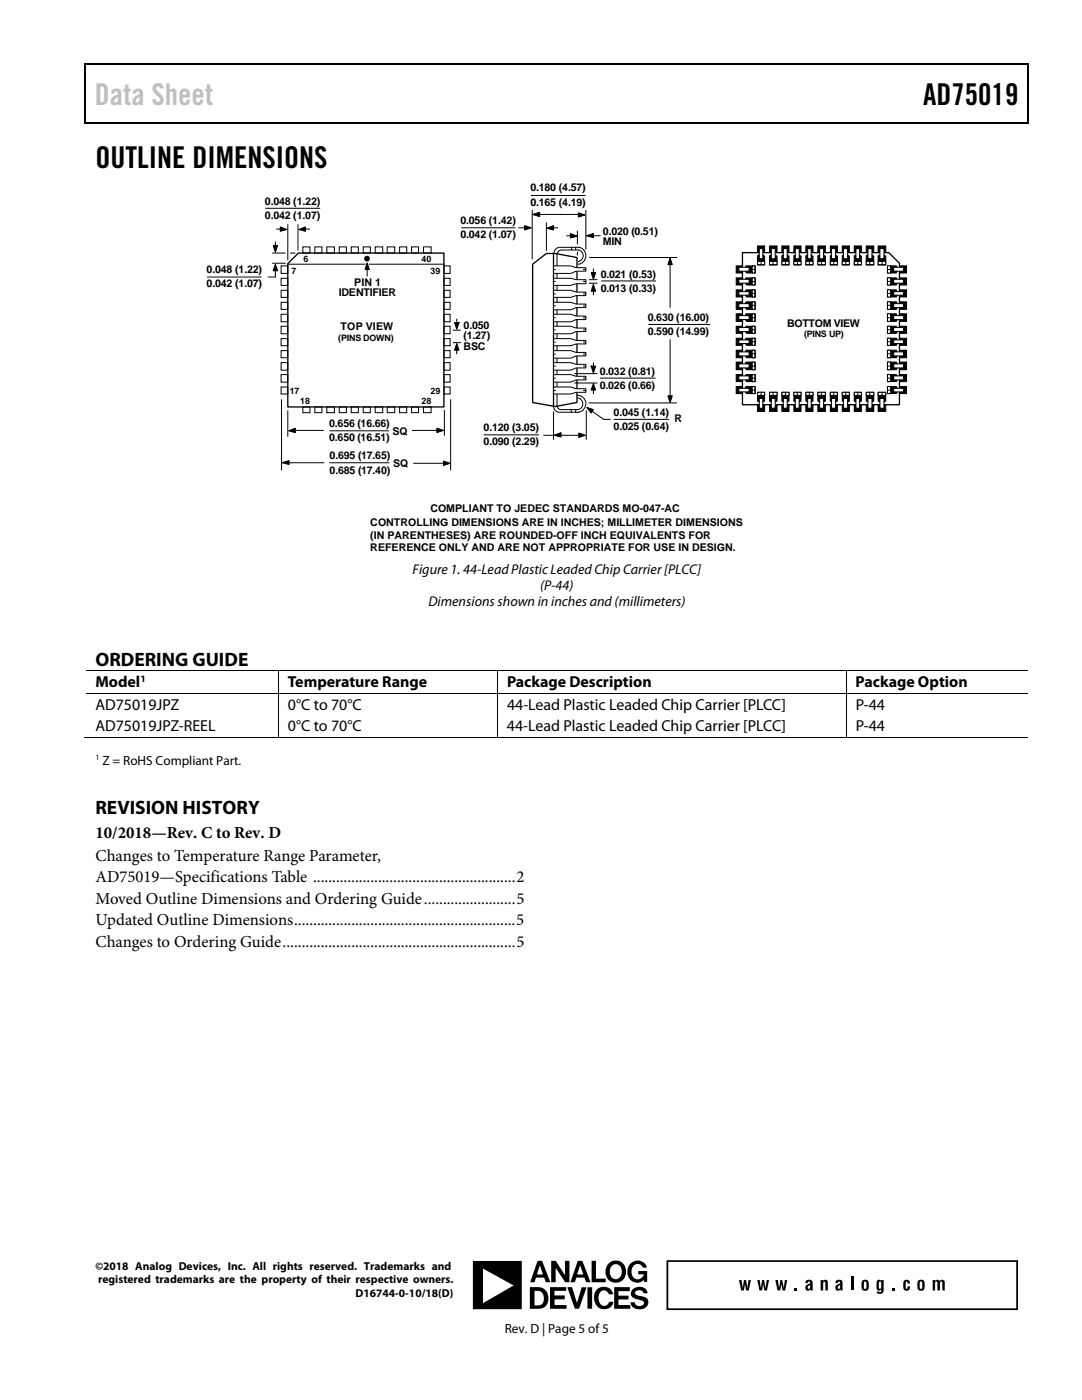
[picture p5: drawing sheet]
<svg xmlns="http://www.w3.org/2000/svg" width="216mm" height="279mm" viewBox="0 0 216 279" stroke-linecap="round" stroke-linejoin="round" font-family="sans-serif">
<path d="M16.9 12.7h.2v1h-.2zM205.1 12.7h.2v1h-.2zM205.1 12.7h.2v.3h-.2zM82.3 24.4h.2v.3h-.2zM205.1 24.4h.2v.3h-.2z" fill="#000"/>
<path d="M16.9 12.8h188.2M17 13.7v11M205.2 13.7v11M205.1 24.5h-188.2" fill="none" stroke="#000" stroke-width=".25"/>
<path d="M148.1 50.4h29.3l2.1 2.1v28.3h-31.4z" fill="none" stroke="#000" stroke-width=".27"/>
<path d="M151.2 78.3h1.4v1.8l-.7 .3-.7-.3zM151.2 80.8h1.4v1.3h-1.4z" fill="#000" stroke="#000" stroke-width=".2"/>
<path d="M151.2 78.3h1.4v.6h-1.4z" fill="#fff" stroke="#000" stroke-width=".2"/>
<path d="M151.9 78.4v.4" fill="none" stroke="#000" stroke-width=".2"/>
<path d="M151.5 79.5h.7v2h-.7z" fill="#fff" stroke="#000" stroke-width=".2"/>
<path d="M153.5 78.3h1.5v1.8l-.8 .3-.7-.3zM153.5 80.8h1.5v1.3h-1.5z" fill="#000" stroke="#000" stroke-width=".2"/>
<path d="M153.5 78.3h1.5v.6h-1.5z" fill="#fff" stroke="#000" stroke-width=".2"/>
<path d="M154.2 78.4v.4" fill="none" stroke="#000" stroke-width=".2"/>
<path d="M153.9 79.5h.8v2h-.8z" fill="#fff" stroke="#000" stroke-width=".2"/>
<path d="M156 78.3h1.4v1.8l-.7 .3-.7-.3zM156 80.8h1.4v1.3h-1.4z" fill="#000" stroke="#000" stroke-width=".2"/>
<path d="M156 78.3h1.4v.6h-1.4z" fill="#fff" stroke="#000" stroke-width=".2"/>
<path d="M156.7 78.4v.4" fill="none" stroke="#000" stroke-width=".2"/>
<path d="M156.3 79.5h.8v2h-.8z" fill="#fff" stroke="#000" stroke-width=".2"/>
<path d="M158.4 78.3h1.4v1.8l-.7 .3-.7-.3zM158.4 80.8h1.4v1.3h-1.4z" fill="#000" stroke="#000" stroke-width=".2"/>
<path d="M158.4 78.3h1.4v.6h-1.4z" fill="#fff" stroke="#000" stroke-width=".2"/>
<path d="M159.1 78.4v.4" fill="none" stroke="#000" stroke-width=".2"/>
<path d="M158.7 79.5h.8v2h-.8z" fill="#fff" stroke="#000" stroke-width=".2"/>
<path d="M160.8 78.3h1.4v1.8l-.7 .3-.7-.3zM160.8 80.8h1.4v1.3h-1.4z" fill="#000" stroke="#000" stroke-width=".2"/>
<path d="M160.8 78.3h1.4v.6h-1.4z" fill="#fff" stroke="#000" stroke-width=".2"/>
<path d="M161.5 78.4v.4" fill="none" stroke="#000" stroke-width=".2"/>
<path d="M161.2 79.5h.7v2h-.7z" fill="#fff" stroke="#000" stroke-width=".2"/>
<path d="M163.2 78.3h1.5v1.8l-.8 .3-.7-.3zM163.2 80.8h1.5v1.3h-1.5z" fill="#000" stroke="#000" stroke-width=".2"/>
<path d="M163.2 78.3h1.5v.6h-1.5z" fill="#fff" stroke="#000" stroke-width=".2"/>
<path d="M163.9 78.4v.4" fill="none" stroke="#000" stroke-width=".2"/>
<path d="M163.6 79.5h.7v2h-.7z" fill="#fff" stroke="#000" stroke-width=".2"/>
<path d="M165.7 78.3h1.4v1.8l-.7 .3-.7-.3zM165.7 80.8h1.4v1.3h-1.4z" fill="#000" stroke="#000" stroke-width=".2"/>
<path d="M165.7 78.3h1.4v.6h-1.4z" fill="#fff" stroke="#000" stroke-width=".2"/>
<path d="M166.4 78.4v.4" fill="none" stroke="#000" stroke-width=".2"/>
<path d="M165.9 79.5h.8v2h-.8z" fill="#fff" stroke="#000" stroke-width=".2"/>
<path d="M168.1 78.3h1.4v1.8l-.7 .3-.7-.3zM168.1 80.8h1.4v1.3h-1.4z" fill="#000" stroke="#000" stroke-width=".2"/>
<path d="M168.1 78.3h1.4v.6h-1.4z" fill="#fff" stroke="#000" stroke-width=".2"/>
<path d="M168.8 78.4v.4" fill="none" stroke="#000" stroke-width=".2"/>
<path d="M168.3 79.5h.8v2h-.8z" fill="#fff" stroke="#000" stroke-width=".2"/>
<path d="M170.5 78.3h1.4v1.8l-.7 .3-.7-.3zM170.5 80.8h1.4v1.3h-1.4z" fill="#000" stroke="#000" stroke-width=".2"/>
<path d="M170.5 78.3h1.4v.6h-1.4z" fill="#fff" stroke="#000" stroke-width=".2"/>
<path d="M171.2 78.4v.4" fill="none" stroke="#000" stroke-width=".2"/>
<path d="M170.8 79.5h.7v2h-.7z" fill="#fff" stroke="#000" stroke-width=".2"/>
<path d="M172.8 78.3h1.5v1.8l-.8 .3-.7-.3zM172.8 80.8h1.5v1.3h-1.5z" fill="#000" stroke="#000" stroke-width=".2"/>
<path d="M172.8 78.3h1.5v.6h-1.5z" fill="#fff" stroke="#000" stroke-width=".2"/>
<path d="M173.5 78.4v.4" fill="none" stroke="#000" stroke-width=".2"/>
<path d="M173.2 79.5h.8v2h-.8z" fill="#fff" stroke="#000" stroke-width=".2"/>
<path d="M175.2 78.3h1.5v1.8l-.7 .3-.8-.3zM175.2 80.8h1.5v1.3h-1.5z" fill="#000" stroke="#000" stroke-width=".2"/>
<path d="M175.2 78.3h1.5v.6h-1.5z" fill="#fff" stroke="#000" stroke-width=".2"/>
<path d="M176 78.4v.4" fill="none" stroke="#000" stroke-width=".2"/>
<path d="M175.6 79.5h.8v2h-.8z" fill="#fff" stroke="#000" stroke-width=".2"/>
<path d="M151.2 49.1h1.4v1.2h-1.4zM151.2 51l.7-.3 .7 .4v1.8h-1.4z" fill="#000" stroke="#000" stroke-width=".2"/>
<path d="M151.2 52.2h1.4v.6h-1.4z" fill="#fff" stroke="#000" stroke-width=".2"/>
<path d="M151.9 52.3v.4" fill="none" stroke="#000" stroke-width=".2"/>
<path d="M151.5 49.6h.7v2h-.7z" fill="#fff" stroke="#000" stroke-width=".2"/>
<path d="M153.5 49.1h1.5v1.2h-1.5zM153.5 51l.7-.3 .8 .4v1.8h-1.5z" fill="#000" stroke="#000" stroke-width=".2"/>
<path d="M153.5 52.2h1.5v.6h-1.5z" fill="#fff" stroke="#000" stroke-width=".2"/>
<path d="M154.2 52.3v.4" fill="none" stroke="#000" stroke-width=".2"/>
<path d="M153.9 49.6h.8v2h-.8z" fill="#fff" stroke="#000" stroke-width=".2"/>
<path d="M156 49.1h1.4v1.2h-1.4zM156 51l.7-.3 .7 .4v1.8h-1.4z" fill="#000" stroke="#000" stroke-width=".2"/>
<path d="M156 52.2h1.4v.6h-1.4z" fill="#fff" stroke="#000" stroke-width=".2"/>
<path d="M156.7 52.3v.4" fill="none" stroke="#000" stroke-width=".2"/>
<path d="M156.3 49.6h.8v2h-.8z" fill="#fff" stroke="#000" stroke-width=".2"/>
<path d="M158.4 49.1h1.4v1.2h-1.4zM158.4 51l.7-.3 .7 .4v1.8h-1.4z" fill="#000" stroke="#000" stroke-width=".2"/>
<path d="M158.4 52.2h1.4v.6h-1.4z" fill="#fff" stroke="#000" stroke-width=".2"/>
<path d="M159.1 52.3v.4" fill="none" stroke="#000" stroke-width=".2"/>
<path d="M158.7 49.6h.8v2h-.8z" fill="#fff" stroke="#000" stroke-width=".2"/>
<path d="M160.8 49.1h1.4v1.2h-1.4zM160.8 51l.7-.3 .7 .4v1.8h-1.4z" fill="#000" stroke="#000" stroke-width=".2"/>
<path d="M160.8 52.2h1.4v.6h-1.4z" fill="#fff" stroke="#000" stroke-width=".2"/>
<path d="M161.5 52.3v.4" fill="none" stroke="#000" stroke-width=".2"/>
<path d="M161.2 49.6h.7v2h-.7z" fill="#fff" stroke="#000" stroke-width=".2"/>
<path d="M163.2 49.1h1.5v1.2h-1.5zM163.2 51l.7-.3 .8 .4v1.8h-1.5z" fill="#000" stroke="#000" stroke-width=".2"/>
<path d="M163.2 52.2h1.5v.6h-1.5z" fill="#fff" stroke="#000" stroke-width=".2"/>
<path d="M163.9 52.3v.4" fill="none" stroke="#000" stroke-width=".2"/>
<path d="M163.6 49.6h.7v2h-.7z" fill="#fff" stroke="#000" stroke-width=".2"/>
<path d="M165.7 49.1h1.4v1.2h-1.4zM165.7 51l.7-.3 .7 .4v1.8h-1.4z" fill="#000" stroke="#000" stroke-width=".2"/>
<path d="M165.7 52.2h1.4v.6h-1.4z" fill="#fff" stroke="#000" stroke-width=".2"/>
<path d="M166.4 52.3v.4" fill="none" stroke="#000" stroke-width=".2"/>
<path d="M165.9 49.6h.8v2h-.8z" fill="#fff" stroke="#000" stroke-width=".2"/>
<path d="M168.1 49.1h1.4v1.2h-1.4zM168.1 51l.7-.3 .7 .4v1.8h-1.4z" fill="#000" stroke="#000" stroke-width=".2"/>
<path d="M168.1 52.2h1.4v.6h-1.4z" fill="#fff" stroke="#000" stroke-width=".2"/>
<path d="M168.8 52.3v.5" fill="none" stroke="#000" stroke-width=".2"/>
<path d="M168.3 49.6h.8v2h-.8z" fill="#fff" stroke="#000" stroke-width=".2"/>
<path d="M170.5 49.1h1.4v1.2h-1.4zM170.5 51l.7-.3 .7 .4v1.8h-1.4z" fill="#000" stroke="#000" stroke-width=".2"/>
<path d="M170.5 52.2h1.4v.6h-1.4z" fill="#fff" stroke="#000" stroke-width=".2"/>
<path d="M171.2 52.3v.4" fill="none" stroke="#000" stroke-width=".2"/>
<path d="M170.8 49.6h.7v2h-.7z" fill="#fff" stroke="#000" stroke-width=".2"/>
<path d="M172.8 49.1h1.5v1.2h-1.5zM172.8 51l.7-.3 .8 .4v1.8h-1.5z" fill="#000" stroke="#000" stroke-width=".2"/>
<path d="M172.8 52.2h1.5v.6h-1.5z" fill="#fff" stroke="#000" stroke-width=".2"/>
<path d="M173.5 52.3v.5" fill="none" stroke="#000" stroke-width=".2"/>
<path d="M173.2 49.6h.8v2h-.8z" fill="#fff" stroke="#000" stroke-width=".2"/>
<path d="M175.2 49.1h1.5v1.2h-1.5zM175.2 51l.8-.3 .7 .4v1.8h-1.5z" fill="#000" stroke="#000" stroke-width=".2"/>
<path d="M175.2 52.2h1.5v.6h-1.5z" fill="#fff" stroke="#000" stroke-width=".2"/>
<path d="M176 52.3v.4" fill="none" stroke="#000" stroke-width=".2"/>
<path d="M175.6 49.6h.8v2h-.8z" fill="#fff" stroke="#000" stroke-width=".2"/>
<path d="M146.9 53.1h1.2v1.4h-1.2zM148.8 53.1h1.9v1.4h-1.8l-.4-.7z" fill="#000" stroke="#000" stroke-width=".2"/>
<path d="M150.1 53.1h.5v1.4h-.5z" fill="#fff" stroke="#000" stroke-width=".2"/>
<path d="M150.1 53.8h.5" fill="none" stroke="#000" stroke-width=".2"/>
<path d="M147.4 53.3h2.1v.8h-2.1z" fill="#fff" stroke="#000" stroke-width=".2"/>
<path d="M146.9 55.5h1.2v1.4h-1.2zM148.8 55.5h1.9v1.4h-1.8l-.4-.7z" fill="#000" stroke="#000" stroke-width=".2"/>
<path d="M150.1 55.5h.5v1.4h-.5z" fill="#fff" stroke="#000" stroke-width=".2"/>
<path d="M150.1 56.2h.4" fill="none" stroke="#000" stroke-width=".2"/>
<path d="M147.4 55.7h2.1v.8h-2.1z" fill="#fff" stroke="#000" stroke-width=".2"/>
<path d="M146.9 57.8h1.2v1.5h-1.2zM148.8 57.8h1.9v1.5h-1.8l-.4-.8z" fill="#000" stroke="#000" stroke-width=".2"/>
<path d="M150.1 57.8h.5v1.5h-.5z" fill="#fff" stroke="#000" stroke-width=".2"/>
<path d="M150.1 58.5h.4" fill="none" stroke="#000" stroke-width=".2"/>
<path d="M147.4 58.2h2.1v.7h-2.1z" fill="#fff" stroke="#000" stroke-width=".2"/>
<path d="M146.9 60.2h1.2v1.5h-1.2zM148.8 60.2h1.9v1.5h-1.8l-.4-.8z" fill="#000" stroke="#000" stroke-width=".2"/>
<path d="M150.1 60.2h.5v1.5h-.5z" fill="#fff" stroke="#000" stroke-width=".2"/>
<path d="M150.1 60.9h.5" fill="none" stroke="#000" stroke-width=".2"/>
<path d="M147.4 60.6h2.1v.8h-2.1z" fill="#fff" stroke="#000" stroke-width=".2"/>
<path d="M146.9 62.6h1.2v1.5h-1.2zM148.8 62.6h1.9v1.5h-1.8l-.4-.7z" fill="#000" stroke="#000" stroke-width=".2"/>
<path d="M150.1 62.6h.5v1.5h-.5z" fill="#fff" stroke="#000" stroke-width=".2"/>
<path d="M150.1 63.4h.4" fill="none" stroke="#000" stroke-width=".2"/>
<path d="M147.4 63h2.1v.8h-2.1z" fill="#fff" stroke="#000" stroke-width=".2"/>
<path d="M146.9 65.1h1.2v1.4h-1.2zM148.8 65.1h1.9v1.4h-1.8l-.4-.7z" fill="#000" stroke="#000" stroke-width=".2"/>
<path d="M150.1 65.1h.5v1.4h-.5z" fill="#fff" stroke="#000" stroke-width=".2"/>
<path d="M150.1 65.8h.4" fill="none" stroke="#000" stroke-width=".2"/>
<path d="M147.4 65.4h2.1v.8h-2.1z" fill="#fff" stroke="#000" stroke-width=".2"/>
<path d="M146.9 67.5h1.2v1.4h-1.2zM148.8 67.5h1.9v1.4h-1.8l-.4-.7z" fill="#000" stroke="#000" stroke-width=".2"/>
<path d="M150.1 67.5h.5v1.4h-.5z" fill="#fff" stroke="#000" stroke-width=".2"/>
<path d="M150.1 68.2h.4" fill="none" stroke="#000" stroke-width=".2"/>
<path d="M147.4 67.8h2.1v.8h-2.1z" fill="#fff" stroke="#000" stroke-width=".2"/>
<path d="M146.9 69.9h1.2v1.5h-1.2zM148.8 69.9h1.9v1.5h-1.8l-.4-.8z" fill="#000" stroke="#000" stroke-width=".2"/>
<path d="M150.1 69.9h.5v1.5h-.5z" fill="#fff" stroke="#000" stroke-width=".2"/>
<path d="M150.1 70.6h.5" fill="none" stroke="#000" stroke-width=".2"/>
<path d="M147.4 70.2h2.1v.8h-2.1z" fill="#fff" stroke="#000" stroke-width=".2"/>
<path d="M146.9 72.3h1.2v1.5h-1.2zM148.8 72.3h1.9v1.5h-1.8l-.4-.7z" fill="#000" stroke="#000" stroke-width=".2"/>
<path d="M150.1 72.3h.5v1.5h-.5z" fill="#fff" stroke="#000" stroke-width=".2"/>
<path d="M150.1 73.1h.5" fill="none" stroke="#000" stroke-width=".2"/>
<path d="M147.4 72.6h2.1v.8h-2.1z" fill="#fff" stroke="#000" stroke-width=".2"/>
<path d="M146.9 74.8h1.2v1.4h-1.2zM148.8 74.8h1.9v1.4h-1.8l-.4-.7z" fill="#000" stroke="#000" stroke-width=".2"/>
<path d="M150.1 74.8h.5v1.4h-.5z" fill="#fff" stroke="#000" stroke-width=".2"/>
<path d="M150.1 75.5h.5" fill="none" stroke="#000" stroke-width=".2"/>
<path d="M147.4 75h2.1v.8h-2.1z" fill="#fff" stroke="#000" stroke-width=".2"/>
<path d="M146.9 77.1h1.2v1.4h-1.2zM148.8 77.1h1.9v1.4h-1.8l-.4-.6z" fill="#000" stroke="#000" stroke-width=".2"/>
<path d="M150.1 77.1h.5v1.4h-.5z" fill="#fff" stroke="#000" stroke-width=".2"/>
<path d="M150.1 77.9h.5" fill="none" stroke="#000" stroke-width=".2"/>
<path d="M147.4 77.5h2.1v.7h-2.1z" fill="#fff" stroke="#000" stroke-width=".2"/>
<path d="M177.1 53.1h1.8l.3 .7-.3 .7h-1.8zM179.7 53.1h1.2v1.4h-1.2z" fill="#000" stroke="#000" stroke-width=".2"/>
<path d="M177.1 53.1h.6v1.4h-.6z" fill="#fff" stroke="#000" stroke-width=".2"/>
<path d="M177.2 53.8h.4" fill="none" stroke="#000" stroke-width=".2"/>
<path d="M178.3 53.3h2v.8h-2z" fill="#fff" stroke="#000" stroke-width=".2"/>
<path d="M177.1 55.5h1.8l.3 .7-.3 .7h-1.8zM179.7 55.5h1.2v1.4h-1.2z" fill="#000" stroke="#000" stroke-width=".2"/>
<path d="M177.1 55.5h.6v1.4h-.6z" fill="#fff" stroke="#000" stroke-width=".2"/>
<path d="M177.2 56.2h.4" fill="none" stroke="#000" stroke-width=".2"/>
<path d="M178.3 55.7h2v.8h-2z" fill="#fff" stroke="#000" stroke-width=".2"/>
<path d="M177.1 57.8h1.8l.3 .7-.3 .8h-1.8zM179.7 57.8h1.2v1.5h-1.2z" fill="#000" stroke="#000" stroke-width=".2"/>
<path d="M177.1 57.8h.6v1.5h-.6z" fill="#fff" stroke="#000" stroke-width=".2"/>
<path d="M177.2 58.5h.4" fill="none" stroke="#000" stroke-width=".2"/>
<path d="M178.3 58.2h2v.7h-2z" fill="#fff" stroke="#000" stroke-width=".2"/>
<path d="M177.1 60.2h1.8l.3 .7-.3 .8h-1.8zM179.7 60.2h1.2v1.5h-1.2z" fill="#000" stroke="#000" stroke-width=".2"/>
<path d="M177.1 60.2h.6v1.5h-.6z" fill="#fff" stroke="#000" stroke-width=".2"/>
<path d="M177.2 60.9h.4" fill="none" stroke="#000" stroke-width=".2"/>
<path d="M178.3 60.6h2v.8h-2z" fill="#fff" stroke="#000" stroke-width=".2"/>
<path d="M177.1 62.6h1.8l.3 .8-.3 .7h-1.8zM179.7 62.6h1.2v1.5h-1.2z" fill="#000" stroke="#000" stroke-width=".2"/>
<path d="M177.1 62.6h.6v1.5h-.6z" fill="#fff" stroke="#000" stroke-width=".2"/>
<path d="M177.2 63.4h.4" fill="none" stroke="#000" stroke-width=".2"/>
<path d="M178.3 63h2v.8h-2z" fill="#fff" stroke="#000" stroke-width=".2"/>
<path d="M177.1 65.1h1.8l.3 .7-.3 .7h-1.8zM179.7 65.1h1.2v1.4h-1.2z" fill="#000" stroke="#000" stroke-width=".2"/>
<path d="M177.1 65.1h.6v1.4h-.6z" fill="#fff" stroke="#000" stroke-width=".2"/>
<path d="M177.2 65.8h.4" fill="none" stroke="#000" stroke-width=".2"/>
<path d="M178.3 65.4h2v.8h-2z" fill="#fff" stroke="#000" stroke-width=".2"/>
<path d="M177.1 67.5h1.8l.3 .7-.3 .7h-1.8zM179.7 67.5h1.2v1.4h-1.2z" fill="#000" stroke="#000" stroke-width=".2"/>
<path d="M177.1 67.5h.6v1.4h-.6z" fill="#fff" stroke="#000" stroke-width=".2"/>
<path d="M177.2 68.2h.4" fill="none" stroke="#000" stroke-width=".2"/>
<path d="M178.3 67.8h2v.8h-2z" fill="#fff" stroke="#000" stroke-width=".2"/>
<path d="M177.1 69.9h1.8l.3 .7-.3 .8h-1.8zM179.7 69.9h1.2v1.5h-1.2z" fill="#000" stroke="#000" stroke-width=".2"/>
<path d="M177.1 69.9h.6v1.5h-.6z" fill="#fff" stroke="#000" stroke-width=".2"/>
<path d="M177.2 70.6h.5" fill="none" stroke="#000" stroke-width=".2"/>
<path d="M178.3 70.2h2v.8h-2z" fill="#fff" stroke="#000" stroke-width=".2"/>
<path d="M177.1 72.3h1.8l.3 .8-.3 .7h-1.8zM179.7 72.3h1.2v1.5h-1.2z" fill="#000" stroke="#000" stroke-width=".2"/>
<path d="M177.1 72.3h.6v1.5h-.6z" fill="#fff" stroke="#000" stroke-width=".2"/>
<path d="M177.2 73.1h.4" fill="none" stroke="#000" stroke-width=".2"/>
<path d="M178.3 72.6h2v.8h-2z" fill="#fff" stroke="#000" stroke-width=".2"/>
<path d="M177.1 74.8h1.8l.3 .7-.3 .7h-1.8zM179.7 74.8h1.2v1.4h-1.2z" fill="#000" stroke="#000" stroke-width=".2"/>
<path d="M177.1 74.8h.6v1.4h-.6z" fill="#fff" stroke="#000" stroke-width=".2"/>
<path d="M177.2 75.5h.4" fill="none" stroke="#000" stroke-width=".2"/>
<path d="M178.3 75h2v.8h-2z" fill="#fff" stroke="#000" stroke-width=".2"/>
<path d="M177.1 77.1h1.8l.3 .8-.3 .6h-1.8zM179.7 77.1h1.2v1.4h-1.2z" fill="#000" stroke="#000" stroke-width=".2"/>
<path d="M177.1 77.1h.6v1.4h-.6z" fill="#fff" stroke="#000" stroke-width=".2"/>
<path d="M177.2 77.9h.4" fill="none" stroke="#000" stroke-width=".2"/>
<path d="M178.3 77.5h2v.7h-2z" fill="#fff" stroke="#000" stroke-width=".2"/>
<g fill="none" stroke="#000" stroke-width=".2">
<path d="M106 39h10.7M41.4 55.3h10.7M53 41.6h10.8M53.5 55.3h1.4M54.4 50.5h2.5M54.4 52.5h2.5M54.9 48.3v1.3M54.9 53.4v1.8M55.2 45.7h1.4M56.1 53.1h1.3v1.5h-1.3zM56.1 55.5h1.3v1.5h-1.3zM56.1 57.9h1.3v1.5h-1.3z"/>
<path d="M57.4 52.7h15.4M57.4 44.9v6.9M58 50.5h.8M59.5 44.9v5M60.4 49.3h1.4v1.2h-1.4zM60.4 45.7h1.4M62.8 49.3h1.4v1.2h-1.4zM65.2 49.3h1.5v1.2h-1.5zM67.7 49.3h1.4v1.2h-1.4zM70.1 49.3h1.4v1.2h-1.4zM72.5 49.3h1.4v1.2h-1.4zM73.3 53.5v1.6"/>
<path d="M73.7 52.7h14.9M74.9 49.3h1.5v1.2h-1.5zM77.3 49.3h1.5v1.2h-1.5zM79.7 49.3h1.5v1.2h-1.5zM82.1 49.3h1.4v1.2h-1.4zM84.5 49.3h1.5v1.2h-1.5zM88.6 53.1h1.2v1.5h-1.2zM88.6 55.5h1.2v1.5h-1.2zM88.6 57.9h1.2v1.5h-1.2zM92.1 45.5h10.6M103.5 45.5h1.3M106.2 42v9.6"/>
<path d="M107 42.8h9.4M109 44.5v5.5M109.9 45.5h1.3M111.1 50.7v30.2a.8 .8 0 0 0 .9 .8h3.2a1.16 1.16 0 0 0 1.1-1.1 1.16 1.16 0 0 0-1.1-1.2M111.2 50.7a.8 .8 0 0 1 .8-.8h3.3a1.15 1.15 0 0 1 1.1 1.1 1.15 1.15 0 0 1-1.1 1.2M111.7 49.4a1.18 1.18 0 0 0-1.2 1.2M111.8 49.4h3.7M113.1 47.1h1.4M114.1 49.4v.4M114.9 49.4v.4M115.2 46.2v2.4M115.2 50.3v.6"/>
<path d="M115.4 49.4a1.69 1.69 0 0 1 1.5 1.7 1.69 1.69 0 0 1-1.7 1.6M116.9 42v7.7M117.6 55.8h1.5M117.6 56.5h1.5M117.7 51.4h17.3M117.9 47.1h1.8M118.4 53.7v1.3M118.4 57.4v1.4M120.1 56.1h10.7M133.7 52.3v9M56.1 60.3h1.3v1.4h-1.3zM56.1 62.7h1.3v1.5h-1.3z"/>
<path d="M56.1 65.1h1.3v1.5h-1.3zM56.1 67.6h1.3v1.4h-1.3zM56.1 70h1.3v1.4h-1.3zM56.1 72.4h1.3v1.5h-1.3zM56.1 74.8h1.3v1.5h-1.3zM56.1 77.2h1.3v1.4h-1.3zM56.2 79.8v14M88.6 60.3h1.2v1.4h-1.2zM88.6 62.7h1.2v1.5h-1.2zM88.6 65.1h1.2v1.5h-1.2zM88.6 67.6h1.2v1.4h-1.2zM88.6 70h1.2v1.4h-1.2z"/>
<path d="M88.6 72.4h1.2v1.5h-1.2zM88.6 74.8h1.2v1.5h-1.2zM88.6 77.2h1.2v1.4h-1.2zM89.9 79.8v14M90.4 65.9h1.5M90.4 68.4h1.5M90.7 64.4h.9l-.5 1.3zM91.1 63.7v1.4M91.1 69.2v1.4M114.7 74.6h4.4M114.7 76.4h4.4M115.1 78.9a1.69 1.69 0 0 1 1.8 1.6 1.69 1.69 0 0 1-1.6 1.8"/>
<path d="M118 73.1h.9l-.5 1.4zM118.4 72.5v1.3M118.4 77.2v1.3M119.8 75.5h10.9M129.5 64.7h12.1M133.7 67.8v11.7M57.3 92.4h7.3M57.4 82v5.1M58.4 85.9h6.1M60.4 81.2h1.4v1.2h-1.4zM62.8 81.2h1.4v1.2h-1.4zM65.2 81.2h1.5v1.2h-1.5z"/>
<path d="M65.8 86h11.7M65.8 92.4h11.8M67.7 81.2h1.4v1.2h-1.4zM70.1 81.2h1.4v1.2h-1.4zM72.5 81.2h1.4v1.2h-1.4zM74.9 81.2h1.5v1.2h-1.5zM77.3 81.2h1.5v1.2h-1.5zM79.7 81.2h1.5v1.2h-1.5zM82.1 81.2h1.4v1.2h-1.4zM82.3 85.9h5.1M82.5 92.5h6.5M84.5 81.2h1.5v1.2h-1.5z"/>
<path d="M88.7 81.9v5M96.6 86.8h10.8M108.5 86.9h7.6M110.4 82.2v5.5M110.4 81a1.2 1.2 0 0 0 1.2 1.3M111.7 82.3h3.7M114 81.8v.5M114.9 81.8v.5M117 82v5.7M117.5 80.4h17.5M117.8 81.8l2.6 1.8M120.4 83.7h1.4"/>
<path d="M122.6 83.7h10.8"/>
</g>
<path d="M57.4 52.6l2.1-2.1h29.1v30.7h-31.2zM106.3 52.7l2.7-2.1h1.8l4.3 .8v28.9l-4.3 .8-4.5-.8zM110.4 50.6v30.4" fill="none" stroke="#000" stroke-width=".27"/>
<g fill="#000" stroke="#000" stroke-width=".2">
<path d="M54.9 52.7l.5 1.3h-.9zM54.5 49h.9l-.5 1.3zM55.9 45.3l1.4 .5-1.4 .4zM59.6 45.8l1.4-.5v.9zM73.3 52.5l.4 1.3h-.9zM104.7 45l1.3 .5-1.3 .4zM106.3 42.8l1.4-.4v.8zM109.1 45.6l1.3-.6v.9zM113.8 46.6l1.4 .5-1.4 .4zM115.4 42.5l1.3 .4-1.3 .4zM118.4 56.7l.5 1.4h-.9zM117 47.1l1.4-.5v.8z"/>
<path d="M118 54.4h.9l-.5 1.3zM133.7 51.5l.5 1.3h-.9zM91.1 68.6l.5 1.3h-.9zM118.4 76.5l.5 1.4h-.9zM133.3 79h.9l-.5 1.3zM56.3 92.4l1.4-.5v.8zM57.6 86l1.3-.6v.9zM87.2 85.4l1.3 .5-1.3 .4zM88.5 92l1.3 .5-1.3 .4zM110.5 86.9l1.5-.6v.9zM115.5 86.4l1.3 .5-1.3 .4zM117.1 81.3l1.3 .4-.4 .7z"/>
</g>
<g fill="#000">
<path d="M90.7 64.4h.9l-.5 1.3zM91.1 69.2v1.4z"/>
<path d="M118 73.1l.4 1.4 .5-1.4zM118.4 77.2v1.3z"/>
</g>
<path d="M110.4 53.1h3.5l1.1 .3h1.9v.7h-1.9l-1.1 .5h-3.5zM116.5 53.8h.3zM110.5 53.8h.3z" fill="#fff"/>
<path d="M110.4 53.1h3.5l1.1 .3h1.9v.7h-1.9l-1.1 .5h-3.5zM110.5 53.8h.3M116.5 53.8h.3" fill="none" stroke="#000" stroke-width=".2"/>
<path d="M110.4 77.2h3.5l1.1 .4h1.9v.7h-1.9l-1.1 .3h-3.5zM116.5 77.9h.3zM110.5 77.9h.3z" fill="#fff"/>
<path d="M110.4 77.2h3.5l1.1 .4h1.9v.7h-1.9l-1.1 .3h-3.5zM110.5 77.9h.3M116.5 77.9h.3" fill="none" stroke="#000" stroke-width=".2"/>
<path d="M110.4 74.8h3.5l1.1 .3h1.9v.7h-1.9l-1.1 .5h-3.5zM116.5 75.5h.3zM110.5 75.5h.3z" fill="#fff"/>
<path d="M110.4 74.8h3.5l1.1 .3h1.9v.7h-1.9l-1.1 .5h-3.5zM110.5 75.5h.3M116.5 75.5h.3" fill="none" stroke="#000" stroke-width=".2"/>
<path d="M110.4 72.4h3.5l1.1 .3h1.9v.7h-1.9l-1.1 .5h-3.5zM116.5 73.1h.3zM110.5 73.1h.3z" fill="#fff"/>
<path d="M110.4 72.4h3.5l1.1 .3h1.9v.7h-1.9l-1.1 .5h-3.5zM110.5 73.1h.3M116.5 73.1h.3" fill="none" stroke="#000" stroke-width=".2"/>
<path d="M110.4 70h3.5l1.1 .3h1.9v.7h-1.9l-1.1 .5h-3.5zM116.5 70.7h.3zM110.5 70.7h.3z" fill="#fff"/>
<path d="M110.4 70h3.5l1.1 .3h1.9v.7h-1.9l-1.1 .5h-3.5zM110.5 70.7h.3M116.5 70.7h.3" fill="none" stroke="#000" stroke-width=".2"/>
<path d="M110.4 67.6h3.5l1.1 .3h1.9v.7h-1.9l-1.1 .4h-3.5zM116.5 68.3h.3zM110.5 68.3h.3z" fill="#fff"/>
<path d="M110.4 67.6h3.5l1.1 .3h1.9v.7h-1.9l-1.1 .4h-3.5zM110.5 68.3h.3M116.5 68.3h.3" fill="none" stroke="#000" stroke-width=".2"/>
<path d="M110.4 65.1h3.5l1.1 .4h1.9v.7h-1.9l-1.1 .4h-3.5zM116.5 65.8h.3zM110.5 65.8h.3z" fill="#fff"/>
<path d="M110.4 65.1h3.5l1.1 .4h1.9v.7h-1.9l-1.1 .4h-3.5zM110.5 65.8h.3M116.5 65.8h.3" fill="none" stroke="#000" stroke-width=".2"/>
<path d="M110.4 62.7h3.5l1.1 .4h1.9v.7h-1.9l-1.1 .4h-3.5zM116.5 63.4h.3zM110.5 63.4h.3z" fill="#fff"/>
<path d="M110.4 62.7h3.5l1.1 .4h1.9v.7h-1.9l-1.1 .4h-3.5zM110.5 63.4h.3M116.5 63.4h.3" fill="none" stroke="#000" stroke-width=".2"/>
<path d="M110.4 60.3h3.5l1.1 .4h1.9v.7h-1.9l-1.1 .4h-3.5zM116.5 61h.3zM110.5 61h.3z" fill="#fff"/>
<path d="M110.4 60.3h3.5l1.1 .4h1.9v.7h-1.9l-1.1 .4h-3.5zM110.5 61h.3M116.5 61h.3" fill="none" stroke="#000" stroke-width=".2"/>
<path d="M110.4 57.9h3.5l1.1 .4h1.9v.7h-1.9l-1.1 .4h-3.5zM116.5 58.7h.3zM110.5 58.7h.3z" fill="#fff"/>
<path d="M110.4 57.9h3.5l1.1 .4h1.9v.7h-1.9l-1.1 .4h-3.5zM110.5 58.7h.3M116.5 58.7h.3" fill="none" stroke="#000" stroke-width=".2"/>
<path d="M110.4 55.5h3.5l1.1 .3h1.9v.8h-1.9l-1.1 .4h-3.5zM116.5 56.2h.3zM110.5 56.2h.3z" fill="#fff"/>
<g fill="none" stroke="#000" stroke-width=".2">
<path d="M110.4 55.5h3.5l1.1 .3h1.9v.8h-1.9l-1.1 .4h-3.5zM110.5 56.2h.3M116.5 56.2h.3M17.1 133.9h188M17.1 138.4h188M55.5 134v4.3M55.5 138.5v8.8M99.3 134v4.3M99.3 138.5v8.8M168.8 134v4.3M168.8 138.5v8.8M16.9 147.2h38.6"/>
<path d="M55.6 147.2h43.6M99.4 147.2h69.3M168.9 147.2h36.2"/>
</g>
<circle cx="73.2" cy="51.6" r=".39" fill="#000" stroke="#000" stroke-width=".35"/>
<g fill="#000">
<path d="M147.4 255.5h.6l.2 1.7 .2-1.7h.5l.2 1.7 .3-1.7h.4l-.4 2h-.5l-.2-1.3-.3 1.3h-.5zM151.1 255.5h.5l.2 1.7 .3-1.7h.4l.3 1.7 .2-1.7h.5l-.5 2h-.5l-.2-1.3-.2 1.3h-.6zM154.7 255.5h.5l.2 1.7 .3-1.7h.4l.3 1.7 .2-1.7h.5l-.4 2h-.6l-.2-1.3-.2 1.3h-.5zM158.5 257h.5v.5h-.5zM163.7 255.5h.6v.2a.49 .49 0 0 1 .8-.1l.1 1.9h-.5v-1.5l-.2-.2-.2 .2v1.5h-.6zM169.8 254.8h.5v2.7h-.5zM178.1 257h.5v.5h-.5zM180.4 255.6a.68 .68 0 0 1 .8-.2 .68 .68 0 0 1 .4 .8h-.5l-.1-.4h-.2v1.4h.2l.1-.5h.4a.69 .69 0 0 1-.6 .9 .69 .69 0 0 1-.7-.8l.1-1zM186.1 255.5h.5v.2l.4-.3 .5 .3a.55 .55 0 0 1 .6-.3 .55 .55 0 0 1 .4 .5v1.6h-.5v-1.5l-.2-.2-.2 .1v1.6h-.6v-1.6l-.2-.1-.2 .2v1.5h-.5z"/>
<path d="M110 251.6h.9l1.8 2.9v-2.9h.9v4.3h-.8l-1.9-2.9v2.9h-.9zM118 251.6h.9v3.6h2v.7h-2.9zM115.3 251.6h.9l1.6 4.3h-.8l-.4-.9h-1.6l-.3 .9h-.9zM107.3 251.6h.9l1.6 4.3h-.9l-.3-.9h-1.6l-.3 .9h-.9zM121.6 252a2.19 2.19 0 0 1 3.2 .8 2.19 2.19 0 0 1-1.2 3.1 2.21 2.21 0 0 1-2.6-1.1 2.21 2.21 0 0 1 .6-2.8zM126 252a1.88 1.88 0 0 1 3.1 1h-.8a1.16 1.16 0 0 0-1.2-.8 1.16 1.16 0 0 0-1 1 1.36 1.36 0 0 0 .3 1.7 1.36 1.36 0 0 0 1.7 0l.3-.6h-1v-.6h1.7v2.1h-.6v-.4a2 2 0 0 1-2.6 .2 2 2 0 0 1-.6-2.5zM94.4 251.7h9.7v9.6h-9.7zM113.3 256.9h.9l.9 3.1 1-3.1h.9l-1.5 4.3h-.8zM122.6 256.9h3.1v.8h-2.3v.9h2v.5v.2h-2v1.2h2.4v.7h-3.2zM109.7 256.9h3.3v.7h-2.4v.9h2.1v.8h-2v1.2h2.4v.7h-3.4zM105.7 256.9h1a2.23 2.23 0 0 1 2.7 1.5 2.23 2.23 0 0 1-1.4 2.7l-2.3 .1zM117.2 256.9h1v4.3h-1zM119.2 257.3a1.93 1.93 0 0 1 3.2 1h-.8a1.07 1.07 0 0 0-1.1-.8 1.07 1.07 0 0 0-1 .9 1.66 1.66 0 0 0 1.1 2.2 1.1 1.1 0 0 0 1-.8h.8a1.93 1.93 0 0 1-1.9 1.5 1.93 1.93 0 0 1-1.9-1.6 2.47 2.47 0 0 1 .6-2.4zM126.3 257.2a1.73 1.73 0 0 1 2.9 .9h-.8a.93 .93 0 0 0-.8-.6 .93 .93 0 0 0-.9 .5 1.11 1.11 0 0 0 1.3 .7 1.29 1.29 0 0 1 1.4 1.1 1.29 1.29 0 0 1-1.2 1.4 1.71 1.71 0 0 1-2.4-1.3h.8a.97 .97 0 0 0 .9 .8 .97 .97 0 0 0 1-.6 1.07 1.07 0 0 0-1.2-.8 1.2 1.2 0 0 1-1.3-.7 1.2 1.2 0 0 1 .3-1.4zM115.8 252.5l-.6 1.9h1.2zM107.7 252.5l-.5 1.9h1.1zM122 252.7a1.59 1.59 0 0 0 .9 2.6 1.54 1.54 0 0 0 1.2-1.5 1.54 1.54 0 0 0-1.2-1.5l-.5 .1zM96.4 253.2v6.9l6.1-3.6zM106.7 257.6v2.8a1.35 1.35 0 0 0 1.4-.2 1.35 1.35 0 0 0 .4-1.5 1.37 1.37 0 0 0-1.8-1.1z"/>
<path d="M160.8 255.6a.74 .74 0 0 1 .9-.2 .74 .74 0 0 1 .5 .6v1.5h-.5v-.2a.57 .57 0 0 1-.8 .2 .57 .57 0 0 1-.1-.8l.9-.7-.3-.2h-.2v.3h-.5zM161.2 256.7l.1 .5 .3-.1v-.7z"/>
<path d="M166.8 255.6a.73 .73 0 0 1 .8-.2 .73 .73 0 0 1 .5 .6l.1 1.5h-.5v-.2a.58 .58 0 0 1-.8 .2 .58 .58 0 0 1-.2-.8l.9-.7v-.2h-.2h-.1l-.1 .3h-.5zM167.3 256.7l-.1 .4 .2 .1 .2-.1v-.7z"/>
<path d="M172.1 255.6a.74 .74 0 0 1 .8-.2 .74 .74 0 0 1 .5 .8 1.04 1.04 0 0 1-.7 1.4l-.4-.1a1.92 1.92 0 0 1-.2-1.9zM172.5 255.8l-.1 1.3 .3 .1 .2-.1v-1.1l-.2-.2z"/>
<path d="M175 255.6l.6-.2 .2 .3v-.2h.5v1.5a.86 .86 0 0 1-.2 1 .86 .86 0 0 1-1.1 0l-.1-.2h.8l.2-.5a.52 .52 0 0 1-.7 .3 .52 .52 0 0 1-.3-.7zM175.4 255.8v1.2l.3 .2a1.34 1.34 0 0 0-.1-1.4z"/>
<path d="M183.2 255.6a.82 .82 0 0 1 1.1-.1 .82 .82 0 0 1 .2 1.1v.4a.73 .73 0 0 1-.7 .6 .73 .73 0 0 1-.7-.6zM183.6 255.8l-.1 1.3 .3 .1 .2-.1v-1.1l-.2-.2z"/>
</g>
<path d="M133.2 251.7h69.8v9.6h-69.8z" fill="none" stroke="#000" stroke-width=".35"/>
<text font-size="6" fill="#c0c0c0" x="18.9" y="21">Data Sheet</text>
<g font-size="6">
<text x="184.2" y="21">AD75019</text>
<text x="19" y="33.6">OUTLINE DIMENSIONS</text>
</g>
<g font-size="3.9">
<text x="19" y="132.8">ORDERING GUIDE</text>
<text x="19" y="162.4">REVISION HISTORY</text>
</g>
<g font-size="3.3">
<text x="19" y="167.2">10/2018—Rev. C to Rev. D</text>
<text x="19" y="171.8">Changes to Temperature Range Parameter,</text>
<text x="19" y="176.1">AD75019—Specifications Table ..................................................... 2</text>
<text x="19" y="180.4">Moved Outline Dimensions and Ordering Guide ........................ 5</text>
<text x="19" y="184.7">Updated Outline Dimensions .......................................................... 5</text>
<text x="19" y="188.9">Changes to Ordering Guide ............................................................. 5</text>
</g>
<g font-size="3.2">
<text x="19" y="137.2">Model</text>
<text x="57.4" y="137.2">Temperature Range</text>
<text x="101.2" y="137.2">Package Description</text>
<text x="170.7" y="137.2">Package Option</text>
<text x="19" y="141.6">AD75019JPZ</text>
<text x="57.4" y="141.6">0°C to 70°C</text>
<text x="101.2" y="141.6">44-Lead Plastic Leaded Chip Carrier [PLCC]</text>
<text x="170.7" y="141.6">P-44</text>
<text x="19" y="145.9">AD75019JPZ-REEL</text>
<text x="57.4" y="145.9">0°C to 70°C</text>
<text x="101.2" y="145.9">44-Lead Plastic Leaded Chip Carrier [PLCC]</text>
<text x="170.7" y="145.9">P-44</text>
</g>
<g font-size="2.8">
<text x="82.3" y="114.5">Figure 1. 44-Lead Plastic Leaded Chip Carrier [PLCC]</text>
<text x="107.8" y="117.7">(P-44)</text>
<text x="85.5" y="120.8">Dimensions shown in inches and (millimeters)</text>
</g>
<g font-size="2.6">
<text x="20.4" y="152.6">Z = RoHS Compliant Part.</text>
<text x="100.7" y="266">Rev. D | Page 5 of 5</text>
</g>
<g font-size="2.3">
<text x="19" y="253.5">©2018 Analog Devices, Inc. All rights reserved. Trademarks and</text>
<text x="19.6" y="256.1">registered trademarks are the property of their respective owners.</text>
<text x="70.9" y="258.8">D16744-0-10/18(D)</text>
</g>
<g font-size="2.1">
<text x="52.9" y="40.9">0.048 (1.22)</text>
<text x="105.8" y="38.2">0.180 (4.57)</text>
<text x="105.8" y="41">0.165 (4.19)</text>
<text x="52.9" y="43.7">0.042 (1.07)</text>
<text x="91.9" y="44.6">0.056 (1.42)</text>
<text x="91.9" y="47.5">0.042 (1.07)</text>
<text x="120.3" y="46.8">0.020 (0.51)</text>
<text x="120.3" y="49">MIN</text>
<text x="41.2" y="54.5">0.048 (1.22)</text>
<text x="41.2" y="57.3">0.042 (1.07)</text>
<text x="67.6" y="59.1">IDENTIFIER</text>
<text x="70.7" y="57">PIN 1</text>
<text x="119.9" y="55.4">0.021 (0.53)</text>
<text x="119.9" y="58.2">0.013 (0.33)</text>
<text x="68" y="65.9">TOP VIEW</text>
<text x="92.5" y="65.6">0.050</text>
<text x="129.3" y="64">0.630 (16.00)</text>
<text x="157.1" y="65.2">BOTTOM VIEW</text>
<text x="92.5" y="67.7">(1.27)</text>
<text x="92.5" y="69.9">BSC</text>
<text x="129.3" y="66.8">0.590 (14.99)</text>
<text x="119.7" y="74.7">0.032 (0.81)</text>
<text x="119.7" y="77.6">0.026 (0.66)</text>
<text x="122.4" y="83">0.045 (1.14)</text>
<text x="65.7" y="85.2">0.656 (16.66)</text>
<text x="65.7" y="88">0.650 (16.51)</text>
<text x="78.3" y="86.9">SQ</text>
<text x="96.5" y="86">0.120 (3.05)</text>
<text x="96.5" y="88.9">0.090 (2.29)</text>
<text x="122.4" y="85.8">0.025 (0.64)</text>
<text x="134.6" y="84.3">R</text>
<text x="65.8" y="91.7">0.695 (17.65)</text>
<text x="65.8" y="94.5">0.685 (17.40)</text>
<text x="78.4" y="93.2">SQ</text>
<text x="73.9" y="105.1">CONTROLLING DIMENSIONS ARE IN INCHES; MILLIMETER DIMENSIONS</text>
<text x="73.9" y="107.5">(IN PARENTHESES) ARE ROUNDED-OFF INCH EQUIVALENTS FOR</text>
<text x="85.9" y="102.2">COMPLIANT TO JEDEC STANDARDS MO-047-AC</text>
<text x="73.9" y="110">REFERENCE ONLY AND ARE NOT APPROPRIATE FOR USE IN DESIGN.</text>
</g>
<text font-size="1.9" x="28" y="136.1">1</text>
<g font-size="1.8">
<text x="60.6" y="52.3">6</text>
<text x="84.1" y="52.3">40</text>
<text x="58.2" y="54.7">7</text>
<text x="85.9" y="54.7">39</text>
<text x="67.5" y="68.1">(PINS DOWN)</text>
<text x="160.4" y="67.3">(PINS UP)</text>
<text x="57.8" y="78.6">17</text>
<text x="59.9" y="80.7">18</text>
<text x="84.1" y="80.6">28</text>
<text x="85.9" y="78.6">29</text>
</g>
<text font-size="1.6" x="19" y="151.7">1</text>
</svg>
